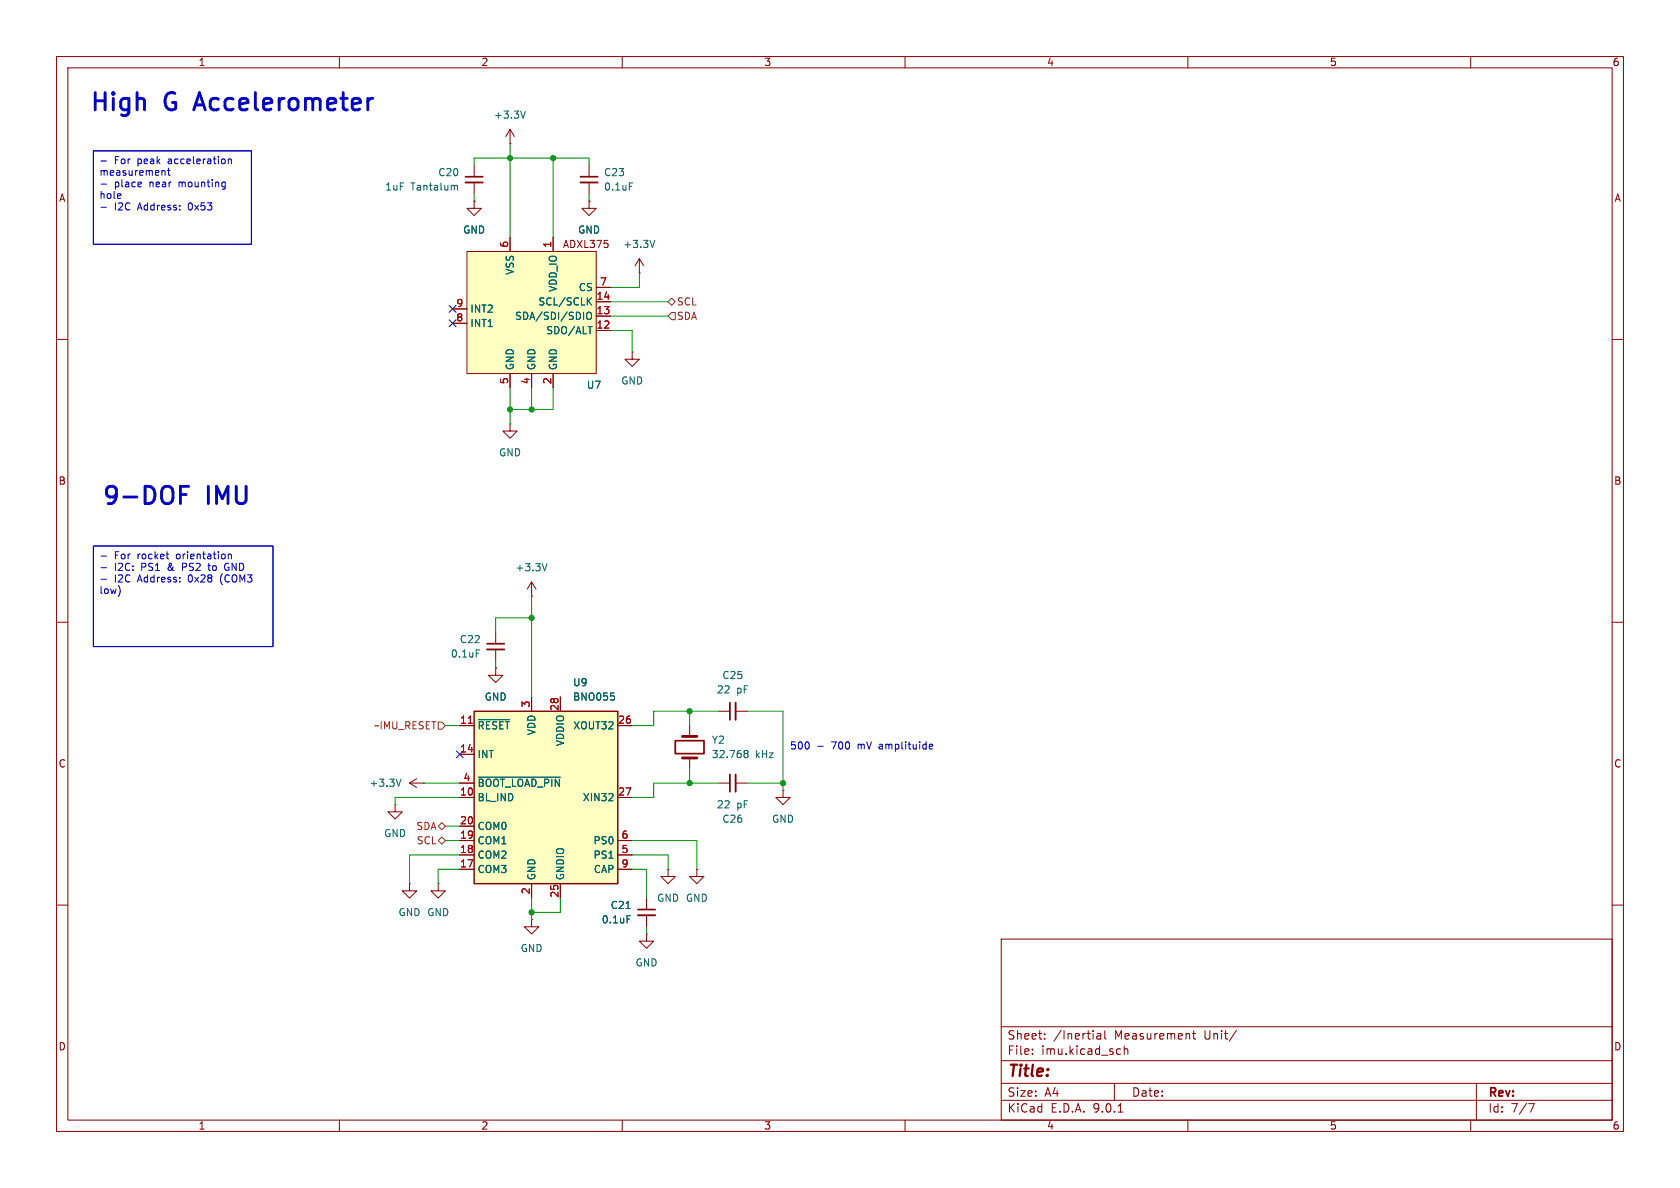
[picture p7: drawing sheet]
<svg xmlns="http://www.w3.org/2000/svg" width="297mm" height="210mm" viewBox="0 0 297 210" stroke-linecap="round" stroke-linejoin="round" font-family="sans-serif">
<g fill="none" stroke="#840000" stroke-width=".18">
<path d="M10 10h277v190h-277zM12 12h273v186h-273zM60 10v2M110 10v2M160 10v2M210 10v2M260 10v2M10 60h2M111.8 62.2v1.3h1.2l-1.2 1.3-1.3-1.3h1.3M111.8 62.2h.1M285 60h2M10 110h2"/>
<path d="M285 110h2M10 160h2M177 166h108v32h-108zM285 160h2M60 198v2M110 198v2M160 198v2M177 194.5h108M177 191.5h108M177 187.5h108M177 181.5h108M182.5 186.3v.1"/>
<path d="M182.5 185.5v.1M184.7 183.6v.1M184.7 182.8v.1M194 182.8h.5l.1 .9M194.6 183.1h-.5a.29 .29 0 0 0-.2 .3 .29 .29 0 0 0 .2 .3l.5-.1M195.3 182.2v1.3l.2 .2M197 191.5v3M197.7 185.4l.4 .1M197.7 196.6h.8M198.1 186.3l-.4 .1M198.7 185.5l.3-.1 .3 .1 .1 .9M198.7 184.9v1.5"/>
<path d="M210 198v2M210.8 182.7h.6M211 182.2v1.3l.4 .2M218.6 182.1l-1.3 2M260 198v2M261 191.5v6.5M270.2 195.1h1l-.6 1.5"/>
</g>
<path d="M83.8 125.7h25.4v30.5h-25.4z" fill="#ffffc2"/>
<path d="M83.8 125.7h25.4v30.5h-25.4z" fill="none" stroke="#840000" stroke-width=".25"/>
<g fill="none" stroke="#840000" stroke-width=".18">
<path d="M87.6 118.1v1.3h1.3l-1.3 1.3-1.2-1.3h1.2M87.6 118.1h.1M87.6 111.8v2M87.6 114.8v2M81.3 128.3h2.5M81.3 133.4h2.5M81.3 138.4h2.5M94 123.2v2.5M99.1 123.2v2.5M109.2 128.3h2.6M81.3 141h2.5M81.3 146.1h2.5"/>
<path d="M81.3 148.6h2.5M81.3 151.1h2.5M81.3 153.7h2.5M94 156.2v2.6M99.1 156.2v2.6M109.2 141h2.6M109.2 148.6h2.6M109.2 151.1h2.6M109.2 153.7h2.6"/>
</g>
<path d="M84.2 114.9h.6M84.6 127.2h5.4M84.6 137.4h14.5M108 122.5h.6M108.5 123l.1 .2-.1 .5" fill="none" stroke="#006464" stroke-width=".18"/>
<path d="M82.8 127.9h.7" fill="none" stroke="#a90000" stroke-width=".18"/>
<path d="M86.1 113.8h3.1" fill="none" stroke="#840000" stroke-width=".3"/>
<path d="M86.1 114.8h3.1" fill="none" stroke="#840000" stroke-width=".33"/>
<path d="M82.5 44.5h22.9v21.5h-22.9z" fill="#ffffc2"/>
<g fill="none" stroke="#840000" stroke-width=".18">
<path d="M83.8 35.6v1.2h1.3l-1.3 1.3-1.3-1.3h1.3M83.8 35.6h.1M83.8 29.2v2M83.8 32.3v2M90.2 25.4h.1M90.2 22.9v2.5M90.2 22.9l-.8 1.2M90.2 22.9l.7 1.2M104.1 35.6v1.2h-1.2l1.2 1.3 1.3-1.3h-1.3M104.1 35.6h.1M104.1 29.2v2M104.1 32.3v2"/>
<path d="M80 54.6h2.5M80 57.2h2.5M82.5 44.5h22.9v21.5h-22.9zM90.2 41.9v2.6M97.8 41.9v2.6M105.4 50.8h2.5M105.4 53.3h2.5M105.4 55.9h2.5M105.4 58.4h2.5M113 48.3h.1M113 45.7l-.7 1.3M113 45.7l.8 1.3"/>
<path d="M113 45.7v2.6M90.2 74.9v1.3h1.2l-1.2 1.3-1.3-1.3h1.3M90.2 74.9h.1M90.2 66v2.6M94 66v2.6M97.8 66v2.6M87.6 118.1h.1M94 105.4h.1M94 102.9v2.5M94 102.9l-.8 1.2M94 102.9l.7 1.2M72.4 138.4l1.3 .8"/>
<path d="M72.4 138.4h2.5M73.7 137.7l-1.3 .7M74.9 138.4h.1M81.3 138.4h2.5M81.3 128.3h2.5M81.3 133.4h2.5M94 123.2v2.5M99.1 123.2v2.5M109.2 128.3h2.6M121.9 128.3v1.9M121.9 134v1.9M127 138.4h2"/>
<path d="M127 125.7h2M130 138.4h2.1M130 125.7h2.1M138.4 139.7v1.3h1.3l-1.3 1.2-1.2-1.2h1.2M138.4 139.7h.1M69.8 142.2v1.3h1.3l-1.3 1.3-1.2-1.3h1.2M69.8 142.2h.1M72.4 156.2v1.3h1.3l-1.3 1.3-1.3-1.3h1.3M72.4 156.2h.1M77.5 156.2v1.3h1.2l-1.2 1.3-1.3-1.3h1.3M77.5 156.2h.1M81.3 141h2.5"/>
<path d="M81.3 146.1h2.5M81.3 148.6h2.5M81.3 151.1h2.5M81.3 153.7h2.5M94 156.2v2.6M99.1 156.2v2.6M109.2 141h2.6M109.2 148.6h2.6M109.2 151.1h2.6M109.2 153.7h2.6M114.3 158.8v2M118.1 153.7v1.2h1.3l-1.3 1.3-1.3-1.3h1.3"/>
<path d="M118.1 153.7h.1M123.2 153.7v1.2h1.3l-1.3 1.3-1.3-1.3h1.3M123.2 153.7h.1M94 162.6v1.2h1.2l-1.2 1.3-1.3-1.3h1.3M94 162.6h.1M114.3 165.1v1.3h1.3l-1.3 1.2-1.3-1.2h1.3M114.3 165.1h.1M114.3 161.8v2"/>
</g>
<g fill="none" stroke="#006464" stroke-width=".18">
<path d="M92.9 19.6l-.4 1.3M80.4 32.8h.4l.1 .8M111.3 32.3h.6M103.8 55.4l.2-.2a.43 .43 0 0 1 .6 .4v.4a.42 .42 0 0 1-.5 .5 .42 .42 0 0 1-.4-.5zM104 57.7h.7M104 53.2l.6 .7M104.6 52.6l-.8 .8M115.8 42.5l-.5 1.3M96.7 99.6l-.4 1.3M70.9 137.7l-.4 1.3M84.6 127.2h5.4M84.6 137.4h14.5"/>
<path d="M108 122.5h.6M108.5 123l.1 .2-.1 .5M131.6 133.1l.2 .1M131.6 132.7h.4l.2 .1 .1 .2-.3 .2M131.8 133.2h.2M131.8 133.2l-.2 .1M132 133.2l.3 .2-.1 .4-.2 .1h-.4M110.7 160.6h.7M110.9 161.9h.6"/>
</g>
<path d="M82.3 31.2h3M102.6 31.2h3.1M119.4 130.9h5.1v2.3h-5.1zM129 124.2v3.1M129 136.9v3.1M112.8 160.8h3" fill="none" stroke="#840000" stroke-width=".3"/>
<path d="M82.3 32.3h3M102.6 32.3h3.1M130 124.2v3.1M130 136.9v3.1M112.8 161.8h3" fill="none" stroke="#840000" stroke-width=".33"/>
<path d="M120.6 134h2.6M120.6 130.2h2.6" fill="none" stroke="#840000" stroke-width=".51"/>
<path d="M118.1 53.3l.6-.6 .7 .6-.7 .7zM118.7 55.2h.7v1.3h-.7l-.6-.6zM77.5 127.6h.6l.6 .7-.6 .6h-.6zM77.5 146.1l.6-.7 .6 .7-.6 .6zM77.5 148.6l.6-.6 .6 .6-.6 .6z" fill="none" stroke="#725600" stroke-width=".18"/>
<g fill="none" stroke="#009600" stroke-width=".18">
<path d="M83.8 29.2v-1.3h20.3v1.3M83.8 34.3v1.3M90.2 25.4v16.5M97.8 27.9v14M104.1 34.3v1.3M107.9 58.4h3.9v3.8M107.9 53.3h10.2M107.9 55.9h10.2M113 48.3v2.5h-5.1M90.2 68.6v6.3M94 68.6v3.8M97.8 68.6v3.8h-7.6"/>
<path d="M87.6 116.8v1.3M94 105.4v17.8M94 109.2h-6.4v2.6M74.9 138.4h6.4M78.7 128.3h2.6M121.9 125.7v2.6M121.9 135.9v2.5M127 125.7h-11.4v2.6h-3.8M127 138.4h-11.4v2.6h-3.8M132.1 125.7h6.3v14M132.1 138.4h6.3M78.7 148.6h2.6"/>
<path d="M78.7 146.1h2.6M81.3 151.1h-8.9v5.1M81.3 141h-11.5v1.2M81.3 153.7h-3.8v2.5M94 158.8v3.8M99.1 158.8v2.5h-5.1M111.8 148.6h11.4v5.1M111.8 151.1h6.3v2.6M111.8 153.7h2.5v5.1M114.3 163.8v1.3"/>
</g>
<path d="M79.4 54l1.2 1.2M79.4 56.5l1.2 1.3M80.6 54l-1.2 1.2M80.6 56.5l-1.2 1.3M80.7 132.7l1.2 1.3M81.9 132.7l-1.2 1.3" fill="none" stroke="#000084" stroke-width=".18"/>
<g fill="none" stroke="#0000c2" stroke-width=".18">
<path d="M16.5 26.7h27.9v16.5h-27.9zM17.9 28.5h.9M17.9 32.6h.9M17.9 36.6h.9M21.4 34.4v.1l-.6 .2M24.9 32.2l.1 .3-.6 .1M28.8 30.1l.4 .2v.7M29.6 30.1h.5M29.8 29.7v1.1l.3 .2M39.5 32.2h.3M39.8 32.2v1l-.2 .3M39.8 33h-.3"/>
<path d="M40.4 28.1v.8M40.4 28.2l.1-.1 .3 .1 .1 .7M16.5 96.5h31.8v17.8h-31.8zM17.9 98.3h.9M29.4 97.9h.4M29.7 98.8h.1M36.7 100h.5M36.9 99.6l.1 1.2M39.8 99.8l-.1 .3 .1 .4 .3 .3M40.4 97.9v.9M40.4 98.1l.1-.2 .3 .1 .1 .8M17.9 100.4h.9"/>
<path d="M17.9 102.4h.9M21.2 104v.9M144.6 131.9h.9M164.5 131.6h.3l.1 .3-.6 .1M164.8 132.3l-.3 .1"/>
</g>
<path d="M31.9 87.4h1M31.9 86h1.4" fill="none" stroke="#0000c2" stroke-width=".51"/>
<path d="M82.8 127.9h.7" fill="none" stroke="#a90000" stroke-width=".18"/>
<g fill="#009600" stroke="#009600" stroke-width=".18">
<circle cx="94" cy="72.4" r=".46"/>
<circle cx="90.2" cy="72.4" r=".46"/>
<circle cx="90.2" cy="27.9" r=".46"/>
<circle cx="97.8" cy="27.9" r=".46"/>
<circle cx="121.9" cy="125.7" r=".46"/>
<circle cx="138.4" cy="138.4" r=".46"/>
<circle cx="121.9" cy="138.4" r=".46"/>
<circle cx="94" cy="161.3" r=".46"/>
<circle cx="94" cy="109.2" r=".46"/>
</g>
<g font-size="4.2" fill="#0000c2">
<text x="15.7" y="20.3">High</text>
<text x="29.1" y="20.3">G</text>
<text x="35.3" y="20.3">Accelerometer</text>
<text x="17.8" y="89.9">9-DOF</text>
<text x="36.6" y="89.9">IMU</text>
</g>
<text font-size="2.8" fill="#840000" x="178" y="190.9">Title:</text>
<g font-size="2.1" fill="#840000">
<text x="178" y="184">Sheet:</text>
<text x="186.2" y="184">/Inertial</text>
<text x="197.1" y="184">Measurement</text>
<text x="213" y="184">Unit/</text>
<text x="178" y="186.7">File:</text>
<text x="184.1" y="186.7">imu.kicad_sch</text>
<text x="178" y="196.9">KiCad</text>
<text x="178" y="194.1">Size:</text>
<text x="184.7" y="194.1">A4</text>
<text x="185.7" y="196.9">E.D.A.</text>
<text x="193.3" y="196.9">9.0.1</text>
<text x="200" y="194.1">Date:</text>
<text x="263" y="194.3">Rev:</text>
<text x="263" y="196.9">Id:</text>
<text x="267.1" y="196.9">7/7</text>
</g>
<g font-size="1.8" fill="#840000">
<text x="35" y="11.9">1</text>
<text x="85" y="11.9">2</text>
<text x="135" y="11.9">3</text>
<text x="185" y="11.9">4</text>
<text x="235" y="11.9">5</text>
<text x="285" y="11.9">6</text>
<text x="10.3" y="35.9">A</text>
<text x="285.3" y="35.9">A</text>
<text x="99.4" y="44">ADXL375</text>
<text x="10.3" y="85.9">B</text>
<text x="285.3" y="85.9">B</text>
<text x="10.3" y="135.9">C</text>
<text x="285.3" y="135.9">C</text>
<text x="10.3" y="185.9">D</text>
<text x="285.3" y="185.9">D</text>
<text x="35" y="199.9">1</text>
<text x="85" y="199.9">2</text>
<text x="135" y="199.9">3</text>
<text x="185" y="199.9">4</text>
<text x="235" y="199.9">5</text>
<text x="285" y="199.9">6</text>
</g>
<g font-size="1.8" fill="#006464">
<text x="87.2" y="21.2">+3.3V</text>
<text x="68" y="33.9">1uF</text>
<text x="72.6" y="33.9">Tantalum</text>
<text x="77.4" y="31.3">C20</text>
<text x="106.7" y="31.3">C23</text>
<text x="106.7" y="33.9">0.1uF</text>
<text x="81.8" y="41.5">GND</text>
<text x="102.1" y="41.5">GND</text>
<text x="110.1" y="44">+3.3V</text>
<text x="91" y="48.7" transform="rotate(-90 91 48.7)">VSS</text>
<text x="98.7" y="51.7" transform="rotate(-90 98.7 51.7)">VDD_IO</text>
<text x="102.2" y="51.7">CS</text>
<text x="83.1" y="55.5">INT2</text>
<text x="83.1" y="58">INT1</text>
<text x="91" y="56.7">SDA/SDI/SDIO</text>
<text x="95.1" y="54.2">SCL/SCLK</text>
<text x="96.5" y="59.3">SDO/ALT</text>
<text x="91" y="65.5" transform="rotate(-90 91 65.5)">GND</text>
<text x="94.8" y="65.5" transform="rotate(-90 94.8 65.5)">GND</text>
<text x="98.7" y="65.5" transform="rotate(-90 98.7 65.5)">GND</text>
<text x="103.6" y="68.9">U7</text>
<text x="109.7" y="68.2">GND</text>
<text x="88.1" y="80.9">GND</text>
<text x="91" y="101.2">+3.3V</text>
<text x="81.2" y="113.9">C22</text>
<text x="79.6" y="116.4">0.1uF</text>
<text x="85.6" y="124.1">GND</text>
<text x="101.2" y="124.1">BNO055</text>
<text x="101.2" y="121.5">U9</text>
<text x="126.6" y="122.8">22</text>
<text x="127.6" y="120.2">C25</text>
<text x="130.2" y="122.8">pF</text>
<text x="84.3" y="129.1">~{RESET}</text>
<text x="94.8" y="130.1" transform="rotate(-90 94.8 130.1)">VDD</text>
<text x="101.3" y="129.1">XOUT32</text>
<text x="125.7" y="131.7">Y2</text>
<text x="84.3" y="134.2">INT</text>
<text x="99.9" y="132" transform="rotate(-90 99.9 132)">VDDIO</text>
<text x="125.7" y="134.2">32.768</text>
<text x="133.6" y="134.2">kHz</text>
<text x="65.2" y="139.3">+3.3V</text>
<text x="84.3" y="139.3">~{BOOT_LOAD_PIN}</text>
<text x="84.3" y="141.8">BL_IND</text>
<text x="102.9" y="141.8">XIN32</text>
<text x="126.6" y="143.1">22</text>
<text x="130.2" y="143.1">pF</text>
<text x="67.8" y="148.2">GND</text>
<text x="84.3" y="146.9">COM0</text>
<text x="84.3" y="149.5">COM1</text>
<text x="104.8" y="149.5">PS0</text>
<text x="127.6" y="145.6">C26</text>
<text x="136.4" y="145.6">GND</text>
<text x="84.3" y="152">COM2</text>
<text x="84.3" y="154.5">COM3</text>
<text x="94.8" y="155.7" transform="rotate(-90 94.8 155.7)">GND</text>
<text x="99.9" y="155.7" transform="rotate(-90 99.9 155.7)">GNDIO</text>
<text x="104.8" y="152">PS1</text>
<text x="104.9" y="154.5">CAP</text>
<text x="107.9" y="160.9">C21</text>
<text x="116.1" y="159.6">GND GND</text>
<text x="70.4" y="162.2">GND GND</text>
<text x="106.3" y="163.4">0.1uF</text>
<text x="91.9" y="168.5">GND</text>
<text x="112.3" y="171">GND</text>
</g>
<g font-size="1.8" fill="#0000c2">
<text x="20.2" y="29.3">For</text>
<text x="24.4" y="29.3">peak</text>
<text x="30" y="29.3">acceleration</text>
<text x="17.5" y="31.4">measurement</text>
<text x="17.5" y="35.5">hole</text>
<text x="20.2" y="33.4">place</text>
<text x="26.5" y="33.4">near</text>
<text x="31.9" y="33.4">mounting</text>
<text x="20.2" y="37.5">I2C</text>
<text x="24.5" y="37.5">Address:</text>
<text x="33.6" y="37.5">0x53</text>
<text x="20.2" y="99.2">For</text>
<text x="20.2" y="101.2">I2C:</text>
<text x="24.4" y="99.2">rocket</text>
<text x="25.1" y="101.2">PS1</text>
<text x="29.9" y="101.2">&amp;</text>
<text x="31.4" y="99.2">orientation</text>
<text x="32.7" y="101.2">PS2</text>
<text x="37.5" y="101.2">to</text>
<text x="40.6" y="101.2">GND</text>
<text x="17.5" y="105.3">low)</text>
<text x="20.2" y="103.3">I2C</text>
<text x="24.5" y="103.3">Address:</text>
<text x="33.6" y="103.3">0x28</text>
<text x="39.4" y="103.3">(COM3</text>
<text x="139.6" y="132.7">500</text>
<text x="147.1" y="132.7">700</text>
<text x="151.9" y="132.7">mV</text>
<text x="155.9" y="132.7">amplituide</text>
</g>
<g font-size="1.8" fill="#a90000">
<text x="89.9" y="43.9" transform="rotate(-90 89.9 43.9)">6</text>
<text x="97.5" y="43.9" transform="rotate(-90 97.5 43.9)">1</text>
<text x="105.4" y="53.1">14</text>
<text x="106" y="50.5">7</text>
<text x="80.6" y="54.4">9</text>
<text x="80.6" y="56.9">8</text>
<text x="105.4" y="55.6">13</text>
<text x="105.4" y="58.2">12</text>
<text x="89.9" y="68" transform="rotate(-90 89.9 68)">5</text>
<text x="93.7" y="68" transform="rotate(-90 93.7 68)">4</text>
<text x="97.5" y="68" transform="rotate(-90 97.5 68)">2</text>
<text x="93.7" y="125.2" transform="rotate(-90 93.7 125.2)">3</text>
<text x="98.8" y="125.8" transform="rotate(-90 98.8 125.8)">28</text>
<text x="81.2" y="128">11</text>
<text x="109.2" y="128">26</text>
<text x="81.2" y="133.1">14</text>
<text x="81.2" y="140.7">10</text>
<text x="81.8" y="138.2">4</text>
<text x="109.2" y="140.7">27</text>
<text x="81.2" y="145.8">20</text>
<text x="81.2" y="148.3">19</text>
<text x="109.8" y="148.3">6</text>
<text x="81.2" y="150.9">18</text>
<text x="81.2" y="153.4">17</text>
<text x="109.8" y="150.9">5</text>
<text x="109.8" y="153.4">9</text>
<text x="93.7" y="158.2" transform="rotate(-90 93.7 158.2)">2</text>
<text x="98.8" y="158.8" transform="rotate(-90 98.8 158.8)">25</text>
</g>
<g font-size="1.8" fill="#725600">
<text x="119.6" y="54.2">SCL</text>
<text x="119.6" y="56.7">SDA</text>
<text x="66.1" y="129.1">~IMU_RESET</text>
<text x="73.5" y="146.9">SDA</text>
<text x="73.6" y="149.5">SCL</text>
</g>
</svg>
